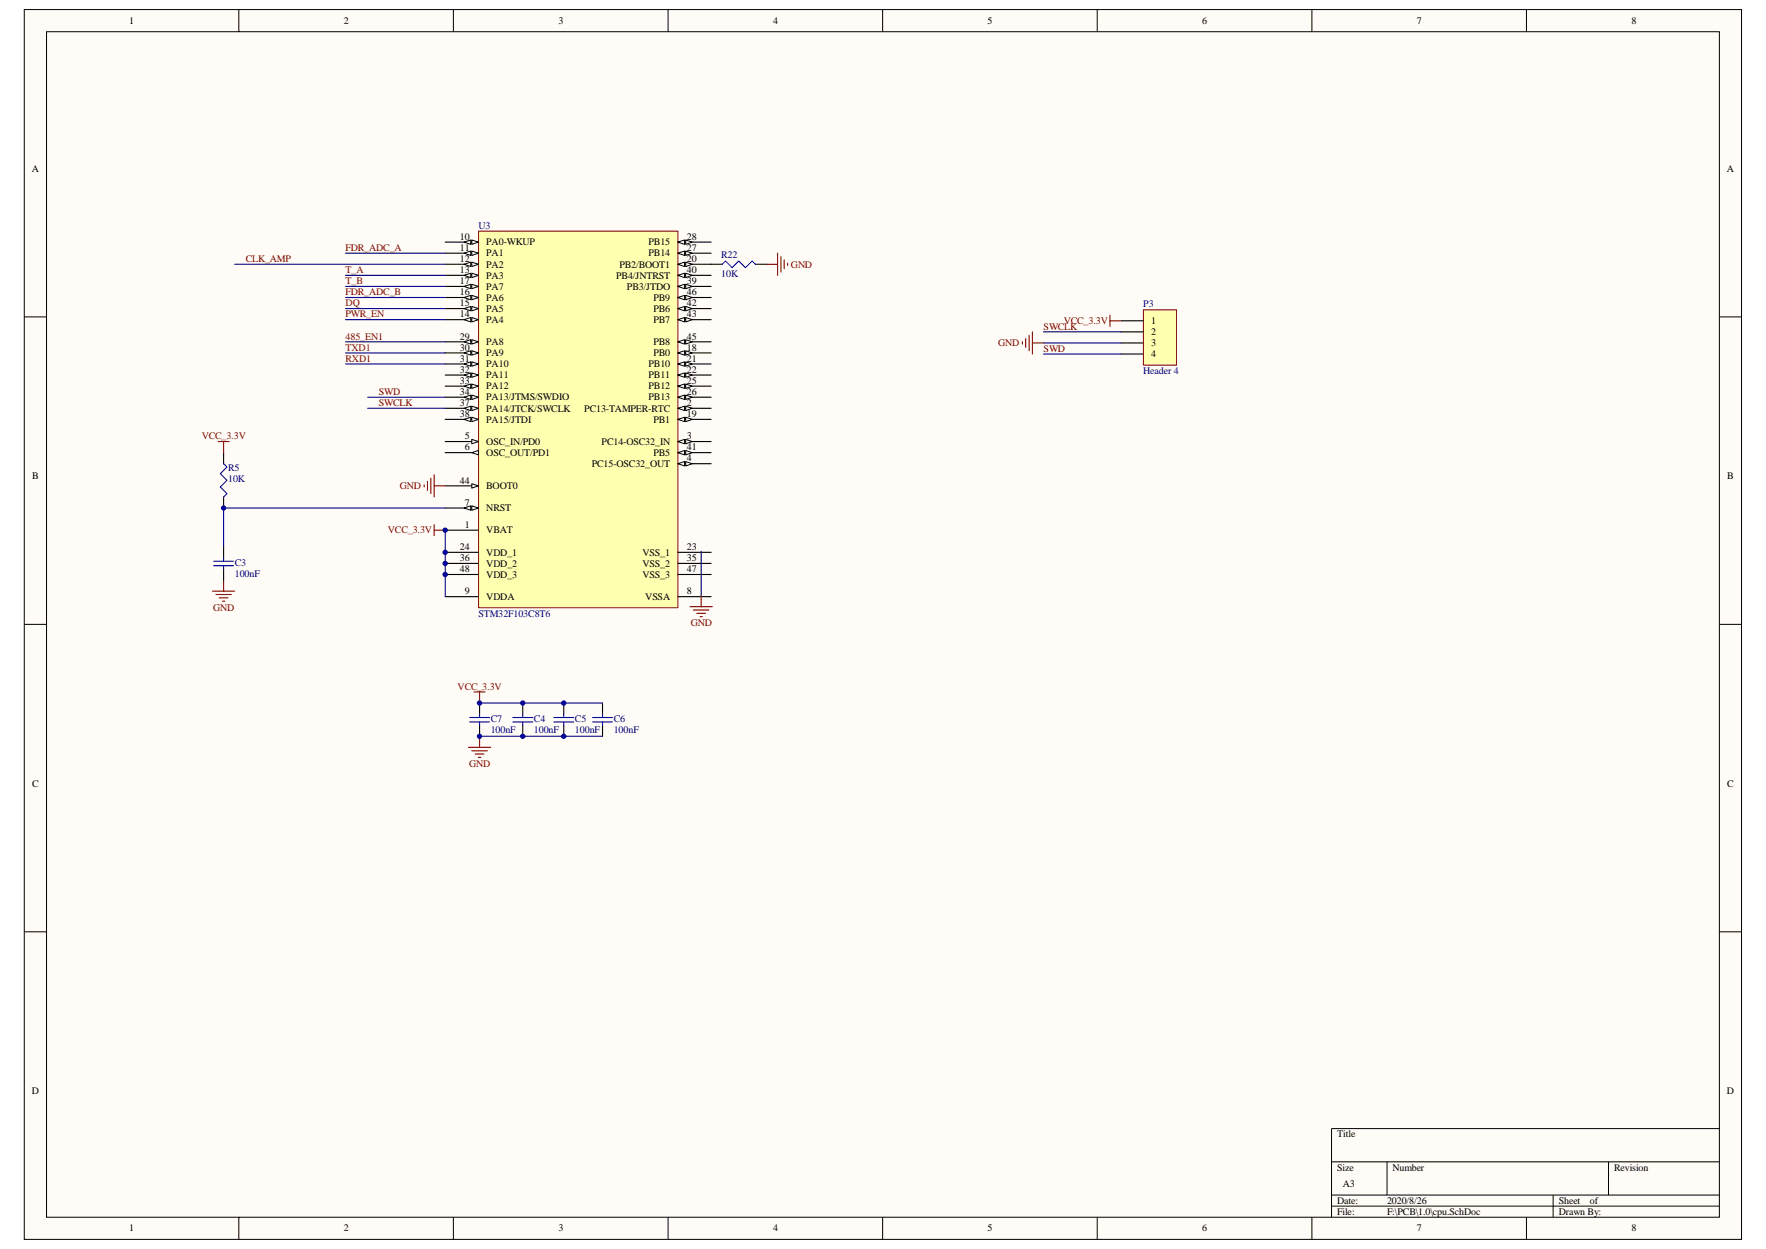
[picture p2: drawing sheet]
<svg xmlns="http://www.w3.org/2000/svg" width="297mm" height="210mm" viewBox="0 0 297 210" stroke-linecap="round" stroke-linejoin="round" font-family="sans-serif">
<path d="M4.1 1.6h288.8v206.8h-288.8z" fill="#fffcf8"/>
<path d="M4.1 1.6h288.8v206.8h-288.8z" fill="none" stroke="#000" stroke-width=".17"/>
<path d="M7.8 5.4h281.4v199.2h-281.4z" fill="#fffcf8"/>
<g fill="none" stroke="#000" stroke-width=".17">
<path d="M7.8 5.3h281.4v199.3h-281.4zM40.2 1.6v3.7M76.3 1.6v3.7M112.4 1.6v3.7M148.5 1.6v3.7M184.5 1.6v3.7M220.7 1.6v3.7M256.7 1.6v3.7M4.1 53.3h3.7M289.2 53.3h3.7M4.1 105h3.7M289.2 105h3.7"/>
<path d="M4.1 156.7h3.7M289.2 156.7h3.7M224 195.3h65.2M233.3 195.3v5.6M270.5 195.3v5.6M289.2 189.7h-65.2v14.9M40.2 204.6v3.8M76.3 204.6v3.8M112.4 204.6v3.8M148.5 204.6v3.8M184.5 204.6v3.8M220.7 204.6v3.8"/>
<path d="M224 200.9h65.2M224 202.8h65.2M256.7 204.6v3.8M261.2 200.9v3.7"/>
</g>
<path d="M192.3 52.1h5.6v9.3h-5.6z" fill="#ffffb0"/>
<path d="M192.3 52.1h5.6v9.3h-5.6z" fill="none" stroke="#800000" stroke-width=".17"/>
<path d="M188.6 53.9h3.7M188.6 55.8h3.7M188.6 57.7h3.7M188.6 59.5h3.7" fill="none" stroke="#000" stroke-width=".19"/>
<path d="M175.5 55.8h13.1M175.5 57.7h13.1M175.5 59.5h13.1" fill="none" stroke="#000080" stroke-width=".19"/>
<path d="M172 57.5v.3M172.5 56.9v1.5M173.1 56.4v2.6M173.6 57.7h1.9M173.6 55.8v3.7M186.7 53v1.9M186.7 53.9h1.9" fill="none" stroke="#800000" stroke-width=".19"/>
<path d="M80.5 38.9h33.5v63.3h-33.5z" fill="#ffffb0"/>
<path d="M80.5 38.9h33.5v63.3h-33.5z" fill="none" stroke="#800000" stroke-width=".17"/>
<path d="M74.9 81.7h5.6" fill="none" stroke="#000" stroke-width=".19"/>
<path d="M79.4 81.3l1.1 .4-1.1 .4z" fill="#fffcf8" stroke="#000" stroke-width=".17"/>
<path d="M74.9 85.4h5.6" fill="none" stroke="#000" stroke-width=".19"/>
<g fill="#fffcf8" stroke="#000" stroke-width=".17">
<path d="M79.4 85l1.1 .4-1.1 .4z"/>
<path d="M78.1 85.4l1.1-.4v.8z"/>
</g>
<path d="M74.9 74.2h5.6" fill="none" stroke="#000" stroke-width=".19"/>
<path d="M79.4 73.9l1.1 .3-1.1 .4z" fill="#fffcf8" stroke="#000" stroke-width=".17"/>
<path d="M74.9 76.1h5.6" fill="none" stroke="#000" stroke-width=".19"/>
<path d="M79.4 76.1l1.1-.4v.8z" fill="#fffcf8" stroke="#000" stroke-width=".17"/>
<path d="M74.9 40.7h5.6" fill="none" stroke="#000" stroke-width=".19"/>
<g fill="#fffcf8" stroke="#000" stroke-width=".17">
<path d="M79.4 40.3l1.1 .4-1.1 .4z"/>
<path d="M78.1 40.7l1.1-.4v.8z"/>
</g>
<path d="M74.9 42.6h5.6" fill="none" stroke="#000" stroke-width=".19"/>
<g fill="#fffcf8" stroke="#000" stroke-width=".17">
<path d="M79.4 42.2l1.1 .4-1.1 .3z"/>
<path d="M78.1 42.6l1.1-.4v.7z"/>
</g>
<path d="M74.9 44.4h5.6" fill="none" stroke="#000" stroke-width=".19"/>
<g fill="#fffcf8" stroke="#000" stroke-width=".17">
<path d="M79.4 44.1l1.1 .3-1.1 .4z"/>
<path d="M78.1 44.4l1.1-.3v.7z"/>
</g>
<path d="M74.9 46.3h5.6" fill="none" stroke="#000" stroke-width=".19"/>
<g fill="#fffcf8" stroke="#000" stroke-width=".17">
<path d="M79.4 45.9l1.1 .4-1.1 .4z"/>
<path d="M78.1 46.3l1.1-.4v.8z"/>
</g>
<path d="M74.9 48.2h5.6" fill="none" stroke="#000" stroke-width=".19"/>
<g fill="#fffcf8" stroke="#000" stroke-width=".17">
<path d="M79.4 47.8l1.1 .4-1.1 .3z"/>
<path d="M78.1 48.2l1.1-.4v.7z"/>
</g>
<path d="M74.9 50h5.6" fill="none" stroke="#000" stroke-width=".19"/>
<g fill="#fffcf8" stroke="#000" stroke-width=".17">
<path d="M79.4 49.7l1.1 .3-1.1 .4z"/>
<path d="M78.1 50l1.1-.3v.7z"/>
</g>
<path d="M74.9 51.9h5.6" fill="none" stroke="#000" stroke-width=".19"/>
<g fill="#fffcf8" stroke="#000" stroke-width=".17">
<path d="M79.4 51.5l1.1 .4-1.1 .4z"/>
<path d="M78.1 51.9l1.1-.4v.8z"/>
</g>
<path d="M74.9 53.7h5.6" fill="none" stroke="#000" stroke-width=".19"/>
<g fill="#fffcf8" stroke="#000" stroke-width=".17">
<path d="M79.4 53.4l1.1 .3-1.1 .4z"/>
<path d="M78.1 53.7l1.1-.3v.7z"/>
</g>
<path d="M74.9 57.5h5.6" fill="none" stroke="#000" stroke-width=".19"/>
<g fill="#fffcf8" stroke="#000" stroke-width=".17">
<path d="M79.4 57.1l1.1 .4-1.1 .3z"/>
<path d="M78.1 57.5l1.1-.4v.7z"/>
</g>
<path d="M74.9 59.3h5.6" fill="none" stroke="#000" stroke-width=".19"/>
<g fill="#fffcf8" stroke="#000" stroke-width=".17">
<path d="M79.4 59l1.1 .3-1.1 .4z"/>
<path d="M78.1 59.3l1.1-.3v.7z"/>
</g>
<path d="M74.9 61.2h5.6" fill="none" stroke="#000" stroke-width=".19"/>
<g fill="#fffcf8" stroke="#000" stroke-width=".17">
<path d="M79.4 60.8l1.1 .4-1.1 .4z"/>
<path d="M78.1 61.2l1.1-.4v.8z"/>
</g>
<path d="M74.9 63.1h5.6" fill="none" stroke="#000" stroke-width=".19"/>
<g fill="#fffcf8" stroke="#000" stroke-width=".17">
<path d="M79.4 62.7l1.1 .4-1.1 .3z"/>
<path d="M78.1 63.1l1.1-.4v.7z"/>
</g>
<path d="M74.9 64.9h5.6" fill="none" stroke="#000" stroke-width=".19"/>
<g fill="#fffcf8" stroke="#000" stroke-width=".17">
<path d="M79.4 64.6l1.1 .3-1.1 .4z"/>
<path d="M78.1 64.9l1.1-.3v.7z"/>
</g>
<path d="M74.9 66.8h5.6" fill="none" stroke="#000" stroke-width=".19"/>
<g fill="#fffcf8" stroke="#000" stroke-width=".17">
<path d="M79.4 66.4l1.1 .4-1.1 .4z"/>
<path d="M78.1 66.8l1.1-.4v.8z"/>
</g>
<path d="M74.9 68.6h5.6" fill="none" stroke="#000" stroke-width=".19"/>
<g fill="#fffcf8" stroke="#000" stroke-width=".17">
<path d="M79.4 68.3l1.1 .3-1.1 .4z"/>
<path d="M78.1 68.6l1.1-.3v.7z"/>
</g>
<path d="M74.9 70.5h5.6" fill="none" stroke="#000" stroke-width=".19"/>
<g fill="#fffcf8" stroke="#000" stroke-width=".17">
<path d="M79.4 70.1l1.1 .4-1.1 .4z"/>
<path d="M78.1 70.5l1.1-.4v.8z"/>
</g>
<path d="M114 40.7h5.6" fill="none" stroke="#000" stroke-width=".19"/>
<g fill="#fffcf8" stroke="#000" stroke-width=".17">
<path d="M114 40.7l1.1-.4v.8z"/>
<path d="M115.3 40.3l1.1 .4-1.1 .4z"/>
</g>
<path d="M114 42.6h5.6" fill="none" stroke="#000" stroke-width=".19"/>
<g fill="#fffcf8" stroke="#000" stroke-width=".17">
<path d="M114 42.6l1.1-.4v.7z"/>
<path d="M115.3 42.2l1.1 .4-1.1 .3z"/>
</g>
<path d="M114 44.4h5.6" fill="none" stroke="#000" stroke-width=".19"/>
<g fill="#fffcf8" stroke="#000" stroke-width=".17">
<path d="M114 44.4l1.1-.3v.7z"/>
<path d="M115.3 44.1l1.1 .3-1.1 .4z"/>
</g>
<path d="M114 46.3h5.6" fill="none" stroke="#000" stroke-width=".19"/>
<g fill="#fffcf8" stroke="#000" stroke-width=".17">
<path d="M114 46.3l1.1-.4v.8z"/>
<path d="M115.3 45.9l1.1 .4-1.1 .4z"/>
</g>
<path d="M114 48.2h5.6" fill="none" stroke="#000" stroke-width=".19"/>
<g fill="#fffcf8" stroke="#000" stroke-width=".17">
<path d="M114 48.2l1.1-.4v.7z"/>
<path d="M115.3 47.8l1.1 .4-1.1 .3z"/>
</g>
<path d="M114 50h5.6" fill="none" stroke="#000" stroke-width=".19"/>
<g fill="#fffcf8" stroke="#000" stroke-width=".17">
<path d="M114 50l1.1-.3v.7z"/>
<path d="M115.3 49.7l1.1 .3-1.1 .4z"/>
</g>
<path d="M114 51.9h5.6" fill="none" stroke="#000" stroke-width=".19"/>
<g fill="#fffcf8" stroke="#000" stroke-width=".17">
<path d="M114 51.9l1.1-.4v.8z"/>
<path d="M115.3 51.5l1.1 .4-1.1 .4z"/>
</g>
<path d="M114 53.7h5.6" fill="none" stroke="#000" stroke-width=".19"/>
<g fill="#fffcf8" stroke="#000" stroke-width=".17">
<path d="M114 53.7l1.1-.3v.7z"/>
<path d="M115.3 53.4l1.1 .3-1.1 .4z"/>
</g>
<path d="M114 57.5h5.6" fill="none" stroke="#000" stroke-width=".19"/>
<g fill="#fffcf8" stroke="#000" stroke-width=".17">
<path d="M114 57.5l1.1-.4v.7z"/>
<path d="M115.3 57.1l1.1 .4-1.1 .3z"/>
</g>
<path d="M114 59.3h5.6" fill="none" stroke="#000" stroke-width=".19"/>
<g fill="#fffcf8" stroke="#000" stroke-width=".17">
<path d="M114 59.3l1.1-.3v.7z"/>
<path d="M115.3 59l1.1 .3-1.1 .4z"/>
</g>
<path d="M114 61.2h5.6" fill="none" stroke="#000" stroke-width=".19"/>
<g fill="#fffcf8" stroke="#000" stroke-width=".17">
<path d="M114 61.2l1.1-.4v.8z"/>
<path d="M115.3 60.8l1.1 .4-1.1 .4z"/>
</g>
<path d="M114 63.1h5.6" fill="none" stroke="#000" stroke-width=".19"/>
<g fill="#fffcf8" stroke="#000" stroke-width=".17">
<path d="M114 63.1l1.1-.4v.7z"/>
<path d="M115.3 62.7l1.1 .4-1.1 .3z"/>
</g>
<path d="M114 64.9h5.6" fill="none" stroke="#000" stroke-width=".19"/>
<g fill="#fffcf8" stroke="#000" stroke-width=".17">
<path d="M114 64.9l1.1-.3v.7z"/>
<path d="M115.3 64.6l1.1 .3-1.1 .4z"/>
</g>
<path d="M114 66.8h5.6" fill="none" stroke="#000" stroke-width=".19"/>
<g fill="#fffcf8" stroke="#000" stroke-width=".17">
<path d="M114 66.8l1.1-.4v.8z"/>
<path d="M115.3 66.4l1.1 .4-1.1 .4z"/>
</g>
<path d="M114 68.6h5.6" fill="none" stroke="#000" stroke-width=".19"/>
<g fill="#fffcf8" stroke="#000" stroke-width=".17">
<path d="M114 68.6l1.1-.3v.7z"/>
<path d="M115.3 68.3l1.1 .3-1.1 .4z"/>
</g>
<path d="M114 70.5h5.6" fill="none" stroke="#000" stroke-width=".19"/>
<g fill="#fffcf8" stroke="#000" stroke-width=".17">
<path d="M114 70.5l1.1-.4v.8z"/>
<path d="M115.3 70.1l1.1 .4-1.1 .4z"/>
</g>
<path d="M114 74.2h5.6" fill="none" stroke="#000" stroke-width=".19"/>
<g fill="#fffcf8" stroke="#000" stroke-width=".17">
<path d="M114 74.2l1.1-.3v.7z"/>
<path d="M115.3 73.9l1.1 .3-1.1 .4z"/>
</g>
<path d="M114 76.1h5.6" fill="none" stroke="#000" stroke-width=".19"/>
<g fill="#fffcf8" stroke="#000" stroke-width=".17">
<path d="M114 76.1l1.1-.4v.8z"/>
<path d="M115.3 75.7l1.1 .4-1.1 .4z"/>
</g>
<path d="M114 78h5.6" fill="none" stroke="#000" stroke-width=".19"/>
<g fill="#fffcf8" stroke="#000" stroke-width=".17">
<path d="M114 78l1.1-.4v.7z"/>
<path d="M115.3 77.6l1.1 .4-1.1 .3z"/>
</g>
<g fill="none" stroke="#000" stroke-width=".19">
<path d="M119.6 44.4h1.9M127.1 44.4h1.8M37.6 76.1v1.9M37.6 83.5v1.9M37.6 91.9v1.9M37.6 95.7v1.8M74.9 89.1h5.6M74.9 92.9h5.6M74.9 94.7h5.6M74.9 96.6h5.6M114 92.9h5.6M114 94.7h5.6"/>
<path d="M114 96.6h5.6M74.9 100.3h5.6M80.7 118.2v1.9M87.9 118.2v1.9M94.8 118.2v1.9M101.3 118.2v1.9M114 100.3h5.6M80.7 121.9v1.9M87.9 121.9v1.9M94.8 121.9v1.9M101.3 121.9v1.9"/>
</g>
<g fill="none" stroke="#000080" stroke-width=".19">
<path d="M39.5 44.4h35.4M58.1 53.7h16.8M58.1 51.9h16.8M58.1 42.6h16.8M58.1 46.3h16.8M58.1 48.2h16.8M58.1 50h16.8M58.1 59.3h16.8M58.1 57.5h16.8M58.1 61.2h16.8M61.8 66.8h13.1M61.8 68.6h13.1"/>
<path d="M74.9 85.4h-37.3v6.5M74.9 89.1v11.2M117.9 92.7v7.4M80.7 118.2h20.6M80.7 123.8h20.6"/>
</g>
<g fill="none" stroke="#800000" stroke-width=".19">
<path d="M128.9 44.4h1.9M130.8 42.6v3.7M131.4 43.1v2.6M131.9 43.7v1.5M132.5 44.3v.3M36.7 74.2h1.8M37.6 74.2v1.9M73 79.8v3.7M35.7 99.4h3.8M36.3 99.9h2.6M37.6 97.5v1.9M71.3 81.5v.4"/>
<path d="M71.9 80.9v1.5M72.5 80.4v2.6M73 81.7h1.9M73 89.1h1.9M73 88.2v1.9M36.9 100.5h1.5M37.4 101.1h.4M79.7 116.3h1.9M80.7 116.3v1.9M116.1 102h3.7M116.6 102.6h2.6M117.2 103.1h1.5"/>
<path d="M117.7 103.7h.4M117.9 100.1v1.9M78.8 125.6h3.7M79.4 126.2h2.6M79.9 126.8h1.5M80.5 127.3h.4M80.7 123.8v1.8"/>
</g>
<g fill="none" stroke="#00f" stroke-width=".19">
<path d="M121.5 44.4l.5-.5 1.1 1.1 1.2-1.1 1.1 1.1 1.1-1.1 .6 .5M37.6 78l.6 .5-1.1 1.2 1.1 1.1-1.1 1.1 1.1 1.1-.6 .5M35.9 94.4h3.4M35.9 95.1h3.4M37.6 93.8v.6M37.6 95.1v.6M79 120.6h3.3M79 121.4h3.3M80.7 120.1v.5M80.7 121.4v.5M86.3 120.6h3.3M86.3 121.4h3.3"/>
<path d="M87.9 120.1v.5M87.9 121.4v.5M93.2 120.6h3.3M93.2 121.4h3.3M94.8 120.1v.5M94.8 121.4v.5M99.7 120.6h3.3M99.7 121.4h3.3M101.3 120.1v.5M101.3 121.4v.5"/>
</g>
<g fill="#000080" stroke="#000080" stroke-width=".17">
<circle cx="37.6" cy="85.4" r=".36"/>
<circle cx="74.9" cy="96.6" r=".36"/>
<circle cx="74.9" cy="94.7" r=".36"/>
<circle cx="74.9" cy="92.9" r=".36"/>
<circle cx="74.9" cy="89.1" r=".36"/>
<circle cx="80.7" cy="123.8" r=".36"/>
<circle cx="80.7" cy="118.2" r=".36"/>
<circle cx="87.9" cy="123.8" r=".36"/>
<circle cx="87.9" cy="118.2" r=".36"/>
<circle cx="94.8" cy="123.8" r=".36"/>
<circle cx="94.8" cy="118.2" r=".36"/>
</g>
<g font-size="1.7">
<text x="21.7" y="4">1</text>
<text x="57.8" y="4">2</text>
<text x="93.9" y="4">3</text>
<text x="130" y="4">4</text>
<text x="166.1" y="4">5</text>
<text x="202.2" y="4">6</text>
<text x="238.3" y="4">7</text>
<text x="274.4" y="4">8</text>
<text x="5.4" y="28.9">A</text>
<text x="290.5" y="28.9">A</text>
<text x="77.3" y="40.3">10</text>
<text x="81.8" y="41.3">PA0-WKUP</text>
<text x="109.1" y="41.3">PB15</text>
<text x="115.5" y="40.3">28</text>
<text x="77.3" y="42.2">11</text>
<text x="77.3" y="44">12</text>
<text x="77.3" y="45.9">13</text>
<text x="77.3" y="47.8">17</text>
<text x="81.8" y="43.1">PA1</text>
<text x="81.8" y="45">PA2</text>
<text x="81.8" y="46.8">PA3</text>
<text x="103.6" y="46.8">PB4/JNTRST</text>
<text x="104.2" y="45">PB2/BOOT1</text>
<text x="109.1" y="43.1">PB14</text>
<text x="115.5" y="47.8">39</text>
<text x="115.5" y="42.2">27</text>
<text x="115.5" y="44">20</text>
<text x="115.5" y="45.9">40</text>
<text x="77.3" y="49.6">16</text>
<text x="77.3" y="51.5">15</text>
<text x="77.3" y="53.4">14</text>
<text x="81.8" y="48.7">PA7</text>
<text x="81.8" y="50.6">PA6</text>
<text x="81.8" y="52.4">PA5</text>
<text x="105.4" y="48.7">PB3/JTDO</text>
<text x="109.9" y="50.6">PB9</text>
<text x="109.9" y="52.4">PB6</text>
<text x="115.5" y="49.6">46</text>
<text x="115.5" y="51.5">42</text>
<text x="115.5" y="53.4">43</text>
<text x="77.3" y="57.1">29</text>
<text x="77.3" y="58.9">30</text>
<text x="81.8" y="54.3">PA4</text>
<text x="81.8" y="58">PA8</text>
<text x="81.8" y="59.9">PA9</text>
<text x="109.9" y="54.3">PB7</text>
<text x="109.9" y="58">PB8</text>
<text x="109.9" y="59.9">PB0</text>
<text x="115.5" y="57.1">45</text>
<text x="115.5" y="58.9">18</text>
<text x="193.6" y="54.5">1</text>
<text x="193.6" y="56.3">2</text>
<text x="193.6" y="58.2">3</text>
<text x="77.3" y="60.8">31</text>
<text x="77.3" y="62.7">32</text>
<text x="77.3" y="64.5">33</text>
<text x="81.8" y="61.7">PA10</text>
<text x="81.8" y="63.6">PA11</text>
<text x="81.8" y="65.5">PA12</text>
<text x="109.1" y="61.7">PB10</text>
<text x="109.1" y="63.6">PB11</text>
<text x="109.1" y="65.5">PB12</text>
<text x="115.5" y="60.8">21</text>
<text x="115.5" y="62.7">22</text>
<text x="115.5" y="64.5">25</text>
<text x="193.6" y="60.1">4</text>
<text x="77.3" y="66.4">34</text>
<text x="77.3" y="68.3">37</text>
<text x="77.3" y="70.1">38</text>
<text x="81.8" y="67.3">PA13/JTMS/SWDIO</text>
<text x="81.8" y="69.2">PA14/JTCK/SWCLK</text>
<text x="81.8" y="71.1">PA15/JTDI</text>
<text x="98.3" y="69.2">PC13-TAMPER-RTC</text>
<text x="109.1" y="67.3">PB13</text>
<text x="109.9" y="71.1">PB1</text>
<text x="115.5" y="70.1">19</text>
<text x="115.5" y="66.4">26</text>
<text x="115.5" y="68.3">2</text>
<text x="78.2" y="73.9">5</text>
<text x="78.2" y="75.7">6</text>
<text x="81.8" y="74.8">OSC_IN/PD0</text>
<text x="81.8" y="76.6">OSC_OUT/PD1</text>
<text x="101.2" y="74.8">PC14-OSC32_IN</text>
<text x="109.9" y="76.6">PB5</text>
<text x="115.5" y="73.9">3</text>
<text x="115.5" y="75.7">41</text>
<text x="115.5" y="77.6">4</text>
<text x="5.4" y="80.6">B</text>
<text x="77.3" y="81.3">44</text>
<text x="81.8" y="82.2">BOOT0</text>
<text x="99.5" y="78.5">PC15-OSC32_OUT</text>
<text x="290.5" y="80.6">B</text>
<text x="78.2" y="85">7</text>
<text x="78.2" y="88.8">1</text>
<text x="81.8" y="86">NRST</text>
<text x="81.8" y="89.7">VBAT</text>
<text x="77.3" y="92.5">24</text>
<text x="77.3" y="94.3">36</text>
<text x="81.8" y="93.4">VDD_1</text>
<text x="81.8" y="95.3">VDD_2</text>
<text x="108.1" y="93.4">VSS_1</text>
<text x="108.1" y="95.3">VSS_2</text>
<text x="115.5" y="92.5">23</text>
<text x="115.5" y="94.3">35</text>
<text x="77.3" y="96.2">48</text>
<text x="78.2" y="99.9">9</text>
<text x="81.8" y="97.1">VDD_3</text>
<text x="81.8" y="100.9">VDDA</text>
<text x="108.1" y="97.1">VSS_3</text>
<text x="108.5" y="100.9">VSSA</text>
<text x="115.5" y="99.9">8</text>
<text x="115.5" y="96.2">47</text>
<text x="5.4" y="132.3">C</text>
<text x="290.5" y="132.3">C</text>
<text x="5.4" y="184">D</text>
<text x="290.5" y="184">D</text>
<text x="224.9" y="191.2">Title</text>
<text x="224.9" y="196.8">Size</text>
<text x="234.2" y="196.8">Number</text>
<text x="271.5" y="196.8">Revision</text>
<text x="224.9" y="202.4">Date:</text>
<text x="225.8" y="199.6">A3</text>
<text x="233.3" y="202.4">2020/8/26</text>
<text x="262.2" y="202.4">Sheet</text>
<text x="267.4" y="202.4">of</text>
<text x="21.7" y="207">1</text>
<text x="57.8" y="207">2</text>
<text x="93.9" y="207">3</text>
<text x="130" y="207">4</text>
<text x="166.1" y="207">5</text>
<text x="202.2" y="207">6</text>
<text x="224.9" y="204.2">File:</text>
<text x="233.3" y="204.2">F:\PCB\1.0\cpu.SchDoc</text>
<text x="238.3" y="207">7</text>
<text x="262.2" y="204.2">Drawn By:</text>
<text x="274.4" y="207">8</text>
</g>
<g font-size="1.7" fill="#000080">
<text x="80.5" y="38.5">U3</text>
<text x="121.3" y="43.3">R22</text>
<text x="121.3" y="46.7">10K</text>
<text x="192.3" y="51.7">P3</text>
<text x="192.3" y="62.9">Header 4</text>
<text x="38.4" y="79.2">R5</text>
<text x="38.4" y="81.1">10K</text>
<text x="39.5" y="95.1">C3</text>
<text x="39.5" y="96.9">100nF</text>
<text x="80.5" y="103.7">STM32F103C8T6</text>
<text x="82.5" y="121.3">C7</text>
<text x="82.5" y="123.2">100nF</text>
<text x="89.8" y="121.3">C4</text>
<text x="89.8" y="123.2">100nF</text>
<text x="96.7" y="121.3">C5</text>
<text x="96.7" y="123.2">100nF</text>
<text x="103.2" y="121.3">C6</text>
<text x="103.2" y="123.2">100nF</text>
</g>
<g font-size="1.7" fill="#800000">
<text x="41.4" y="44">CLK_AMP</text>
<text x="58.1" y="45.9">T_A</text>
<text x="58.1" y="47.8">T_B</text>
<text x="58.1" y="42.2">FDR_ADC_A</text>
<text x="133" y="45">GND</text>
<text x="58.1" y="53.4">PWR_EN</text>
<text x="58.1" y="51.5">DQ</text>
<text x="58.1" y="49.6">FDR_ADC_B</text>
<text x="58.1" y="58.9">TXD1</text>
<text x="58.1" y="57.1">485_EN1</text>
<text x="167.9" y="58.2">GND</text>
<text x="175.5" y="59.1">SWD</text>
<text x="175.5" y="55.4">SWCLK</text>
<text x="178.9" y="54.5">VCC_3.3V</text>
<text x="58.1" y="60.8">RXD1</text>
<text x="63.7" y="66.4">SWD</text>
<text x="63.7" y="68.3">SWCLK</text>
<text x="33.9" y="73.9">VCC_3.3V</text>
<text x="67.2" y="82.2">GND</text>
<text x="65.3" y="89.7">VCC_3.3V</text>
<text x="35.9" y="102.7">GND</text>
<text x="116.2" y="105.3">GND</text>
<text x="77" y="116">VCC_3.3V</text>
<text x="78.9" y="129">GND</text>
</g>
</svg>
